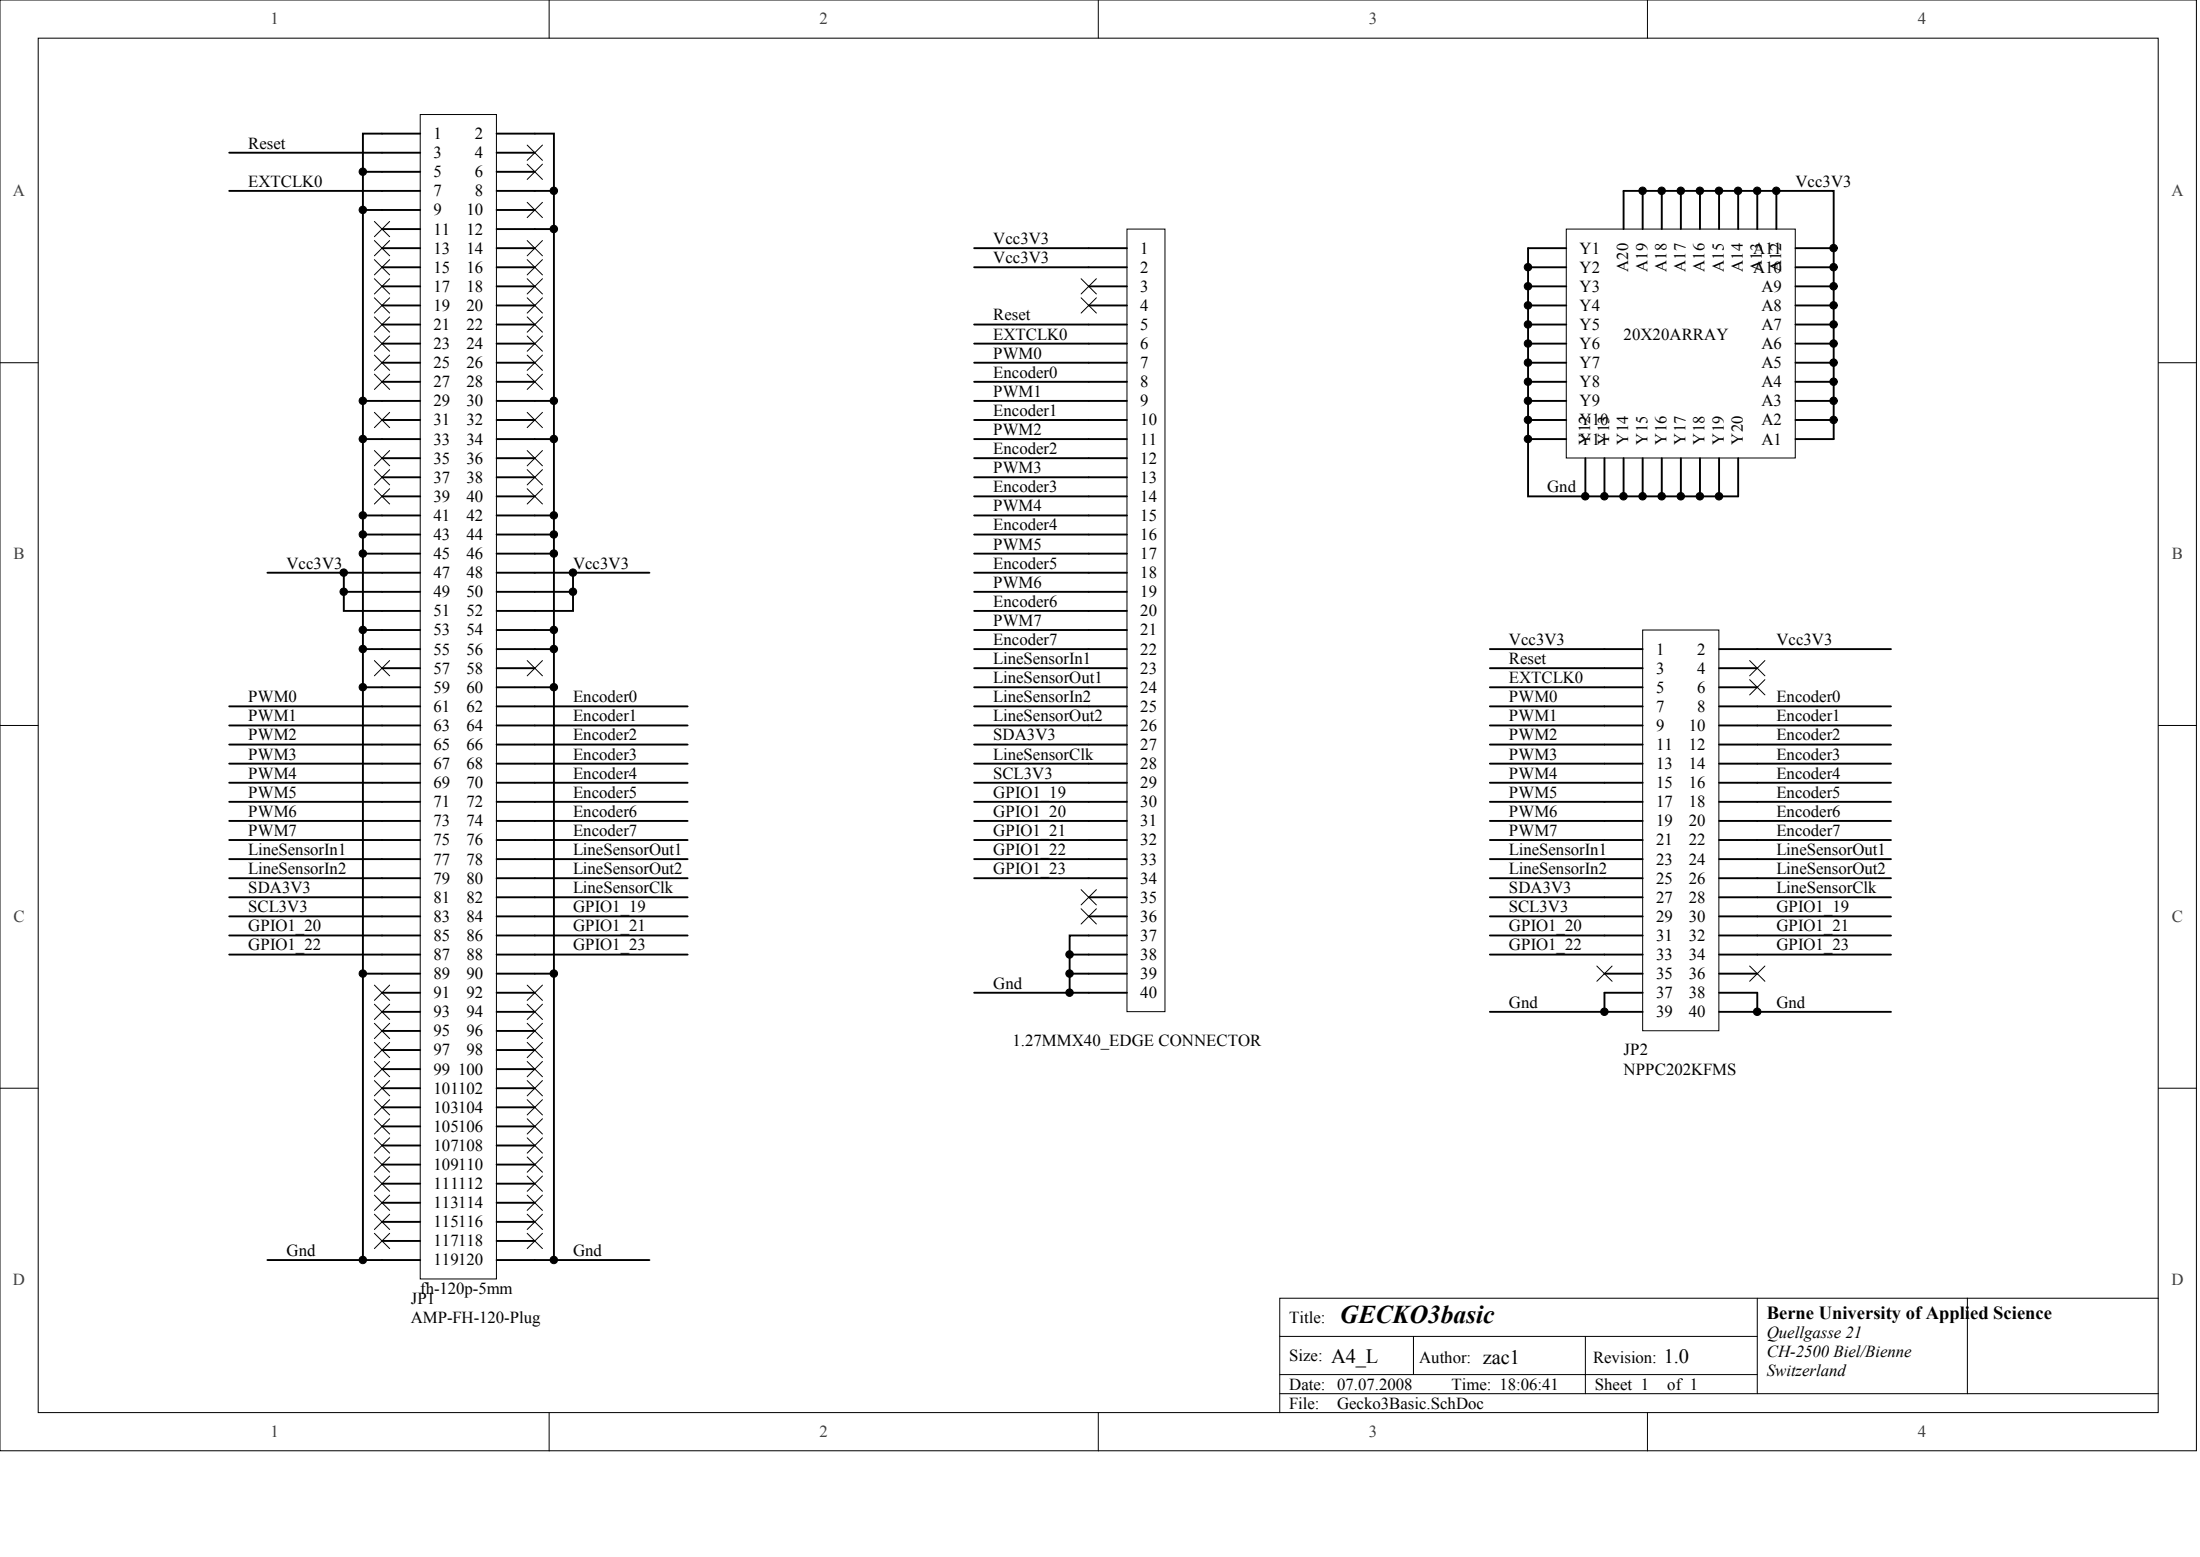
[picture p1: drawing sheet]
<svg xmlns="http://www.w3.org/2000/svg" width="840mm" height="594mm" viewBox="0 0 840 594" stroke-linecap="round" stroke-linejoin="round" font-family="sans-serif">
<g fill="#fff" stroke="#000" stroke-width=".38">
<path d="M0 0h838.2v553.5h-838.2z"/>
<path d="M14.6 14.6h809.1v524.4h-809.1z"/>
</g>
<g fill="none" stroke="#000" stroke-width=".38">
<path d="M209.6 0v14.6M419.2 0v14.6M628.7 0v14.6M0 138.4h14.6M823.7 138.4h14.6M0 276.8h14.6M823.7 276.8h14.6M0 415.2h14.6M823.7 415.2h14.6M670.6 495.3v36.5M750.8 495.3h-262.4v43.8M823.7 495.3h-72.9v36.5"/>
<path d="M488.4 509.9h182.2M539.4 509.9v14.6M605 509.9v21.9M209.6 539.1v14.5M419.2 539.1v14.5M488.4 531.8h335.3M488.4 524.5h182.2M628.7 539.1v14.5"/>
</g>
<g fill="none" stroke="#000" stroke-width=".73">
<path d="M138.5 167.5h7.3M204.1 167.5h7.3v29.2M138.5 196.7h7.3M204.1 196.7h7.3v7.3h-7.3M102.1 218.5h43.7M131.2 218.5v14.6h14.6M138.5 211.2h7.3M138.5 204h7.3M204.1 211.2h7.3v29.2h-7.3M204.1 218.5h43.7M211.4 204v7.2M218.7 218.5v7.3"/>
<path d="M131.2 225.8h14.6M204.1 225.8h14.6v7.3h-14.6M138.5 247.7h7.3M138.5 240.4h7.3M211.4 240.4v7.3h-7.3M138.5 262.2h7.3M204.1 262.2h7.3M138.5 371.5h7.3M204.1 371.5h7.3"/>
</g>
<path d="M626.9 240.4h29.1v152.9h-29.1z" fill="#fff" stroke="#000" stroke-width=".38"/>
<g fill="none" stroke="#000" stroke-width=".73">
<path d="M204.1 51h7.3v116.5M138.5 153h7.3M204.1 153h7.3M612.3 247.7h14.6M612.3 255h14.6M656.1 247.7h14.5M656.1 255h14.5M612.3 262.2h14.6M612.3 269.5h14.6M612.3 276.8h14.6M656.1 262.2h14.5M656.1 269.5h14.5"/>
<path d="M656.1 276.8h14.5M612.3 291.4h14.6M612.3 298.7h14.6M612.3 284.1h14.6M656.1 291.4h14.5M656.1 298.7h14.5M656.1 284.1h14.5M612.3 305.9h14.6M612.3 313.2h14.6M656.1 305.9h14.5M656.1 313.2h14.5M612.3 320.5h14.6"/>
<path d="M612.3 327.8h14.6M612.3 335.1h14.6M656.1 320.5h14.5M656.1 327.8h14.5M656.1 335.1h14.5M612.3 342.4h14.6M612.3 349.7h14.6M612.3 356.9h14.6M656.1 342.4h14.5M656.1 349.7h14.5M656.1 356.9h14.5M612.3 364.2h14.6"/>
<path d="M612.3 371.5h14.6M612.3 378.8h14.6M656.1 364.2h14.5M656.1 371.5h14.5M656.1 378.8h14.5M612.3 386.1h14.6M656.1 386.1h14.5"/>
</g>
<path d="M160.4 43.7h29.1v444.3h-29.1z" fill="#fff" stroke="#000" stroke-width=".38"/>
<g fill="none" stroke="#000" stroke-width=".73">
<path d="M145.8 51h14.6M145.8 58.3h14.6M189.5 51h14.6M189.5 58.3h14.6M145.8 65.6h14.6M145.8 72.8h14.6M189.5 65.6h14.6M189.5 72.8h14.6M145.8 80.1h14.6M145.8 87.4h14.6M145.8 94.7h14.6M189.5 80.1h14.6"/>
<path d="M189.5 87.4h14.6M189.5 94.7h14.6M145.8 102h14.6M145.8 109.3h14.6M145.8 116.5h14.6M189.5 102h14.6M189.5 109.3h14.6M189.5 116.5h14.6M145.8 123.8h14.6M145.8 131.1h14.6M145.8 138.4h14.6M189.5 123.8h14.6"/>
<path d="M189.5 131.1h14.6M189.5 138.4h14.6M145.8 145.7h14.6M145.8 153h14.6M189.5 145.7h14.6M189.5 153h14.6M145.8 160.3h14.6M145.8 167.5h14.6M145.8 174.8h14.6M189.5 160.3h14.6M189.5 167.5h14.6M189.5 174.8h14.6"/>
<path d="M145.8 182.1h14.6M145.8 189.4h14.6M145.8 196.7h14.6M189.5 182.1h14.6M189.5 189.4h14.6M189.5 196.7h14.6M145.8 204h14.6M145.8 211.2h14.6M145.8 218.5h14.6M189.5 204h14.6M189.5 211.2h14.6M189.5 218.5h14.6"/>
<path d="M145.8 225.8h14.6M145.8 233.1h14.6M189.5 225.8h14.6M189.5 233.1h14.6M145.8 240.4h14.6M145.8 247.7h14.6M145.8 255h14.6M189.5 240.4h14.6M189.5 247.7h14.6M189.5 255h14.6M145.8 262.2h14.6M145.8 269.5h14.6"/>
<path d="M145.8 276.8h14.6M189.5 262.2h14.6M189.5 269.5h14.6M189.5 276.8h14.6M145.8 284.1h14.6M145.8 291.4h14.6M145.8 298.7h14.6M189.5 284.1h14.6M189.5 291.4h14.6M189.5 298.7h14.6M145.8 305.9h14.6M145.8 313.2h14.6"/>
<path d="M189.5 305.9h14.6M189.5 313.2h14.6M145.8 320.5h14.6M145.8 327.8h14.6M145.8 335.1h14.6M189.5 320.5h14.6M189.5 327.8h14.6M189.5 335.1h14.6M145.8 342.4h14.6M145.8 349.7h14.6M145.8 356.9h14.6M189.5 342.4h14.6"/>
<path d="M189.5 349.7h14.6M189.5 356.9h14.6M145.8 364.2h14.6M145.8 371.5h14.6M145.8 378.8h14.6M189.5 364.2h14.6M189.5 371.5h14.6M189.5 378.8h14.6M145.8 386.1h14.6M145.8 393.4h14.6M189.5 386.1h14.6M189.5 393.4h14.6"/>
<path d="M145.8 400.6h14.6M145.8 407.9h14.6M145.8 415.2h14.6M189.5 400.6h14.6M189.5 407.9h14.6M189.5 415.2h14.6M145.8 422.5h14.6M145.8 429.8h14.6M145.8 437.1h14.6M189.5 422.5h14.6M189.5 429.8h14.6M189.5 437.1h14.6"/>
<path d="M145.8 444.4h14.6M145.8 451.6h14.6M145.8 458.9h14.6M189.5 444.4h14.6M189.5 451.6h14.6M189.5 458.9h14.6M145.8 466.2h14.6M145.8 473.5h14.6M189.5 466.2h14.6M189.5 473.5h14.6M145.8 480.8h14.6M189.5 480.8h14.6"/>
</g>
<path d="M430.1 87.4h14.5v298.6h-14.5z" fill="#fff" stroke="#000" stroke-width=".38"/>
<g fill="none" stroke="#000" stroke-width=".73">
<path d="M415.5 94.7h14.6M415.5 102h14.6M415.5 109.3h14.6M415.5 116.5h14.6M415.5 123.8h14.6M415.5 131.1h14.6M415.5 138.4h14.6M415.5 145.7h14.6M415.5 153h14.6M415.5 160.3h14.6M415.5 167.5h14.6M415.5 174.8h14.6"/>
<path d="M415.5 182.1h14.6M415.5 189.4h14.6M415.5 196.7h14.6M415.5 204h14.6M415.5 211.2h14.6M415.5 218.5h14.6M415.5 225.8h14.6M415.5 233.1h14.6M415.5 240.4h14.6M415.5 247.7h14.6M415.5 255h14.6M415.5 262.2h14.6"/>
<path d="M415.5 269.5h14.6M415.5 276.8h14.6M415.5 284.1h14.6M415.5 291.4h14.6M415.5 298.7h14.6M415.5 305.9h14.6M415.5 313.2h14.6M415.5 320.5h14.6M415.5 327.8h14.6M415.5 335.1h14.6M415.5 342.4h14.6M415.5 349.7h14.6"/>
<path d="M415.5 356.9h14.6M415.5 364.2h14.6M415.5 371.5h14.6M415.5 378.8h14.6"/>
</g>
<path d="M597.8 87.4h87.4v87.3h-87.4z" fill="#fff" stroke="#000" stroke-width=".38"/>
<g fill="none" stroke="#000" stroke-width=".73">
<path d="M87.5 58.3h58.3M145.8 51h-7.3v429.8M87.5 72.8h58.3M138.5 65.6h7.3M204.1 72.8h7.3M626.9 72.8v14.6M634.2 72.8v14.6M641.5 72.8v14.6M648.8 72.8v14.6M656.1 72.8v14.6M663.4 72.8v14.6M670.6 72.8v14.6"/>
<path d="M677.9 72.8v14.6M138.5 80.1h7.3M204.1 87.4h7.3M371.8 94.7h43.7M597.8 94.7h-14.6v94.7h80.2v-14.6M619.6 87.4v-14.6h80.2v94.7h-14.6M685.2 94.7h14.6M371.8 102h43.7M583.2 116.5h14.6M583.2 109.3h14.6M583.2 102h14.6M685.2 116.5h14.6"/>
<path d="M685.2 109.3h14.6M685.2 102h14.6M371.8 138.4h43.7M371.8 131.1h43.7M371.8 123.8h43.7M583.2 138.4h14.6M583.2 131.1h14.6M583.2 123.8h14.6M685.2 138.4h14.6M685.2 131.1h14.6M685.2 123.8h14.6M371.8 153h43.7"/>
<path d="M371.8 145.7h43.7M583.2 153h14.6M583.2 145.7h14.6M685.2 153h14.6M685.2 145.7h14.6M371.8 167.5h43.7M371.8 160.3h43.7M371.8 174.8h43.7M583.2 167.5h14.6M583.2 160.3h14.6M605 174.8v14.6M612.3 174.8v14.6"/>
<path d="M619.6 174.8v14.6M626.9 174.8v14.6M634.2 174.8v14.6M641.5 174.8v14.6M648.8 174.8v14.6M656.1 174.8v14.6M685.2 160.3h14.6M371.8 182.1h43.7M371.8 189.4h43.7M371.8 196.7h43.7M371.8 204h43.7M371.8 211.2h43.7"/>
<path d="M371.8 218.5h43.7M371.8 225.8h43.7M371.8 233.1h43.7M211.4 247.7v233.1M371.8 240.4h43.7M371.8 247.7h43.7M371.8 255h43.7M568.6 247.7h43.7M568.6 255h43.7M670.6 247.7h51.1M87.5 269.5h58.3M87.5 276.8h58.3"/>
<path d="M204.1 269.5h58.3M204.1 276.8h58.3M371.8 269.5h43.7M371.8 276.8h43.7M371.8 262.2h43.7M568.6 269.5h43.7M568.6 276.8h43.7M568.6 262.2h43.7M670.6 269.5h51.1M670.6 276.8h51.1M87.5 284.1h58.3M87.5 291.4h58.3"/>
<path d="M87.5 298.7h58.3M204.1 284.1h58.3M204.1 291.4h58.3M204.1 298.7h58.3M371.8 284.1h43.7M371.8 291.4h43.7M371.8 298.7h43.7M568.6 284.1h43.7M568.6 291.4h43.7M568.6 298.7h43.7M670.6 284.1h51.1M670.6 291.4h51.1"/>
<path d="M670.6 298.7h51.1M87.5 305.9h58.3M87.5 313.2h58.3M204.1 305.9h58.3M204.1 313.2h58.3M371.8 305.9h43.7M371.8 313.2h43.7M568.6 305.9h43.7M568.6 313.2h43.7M670.6 305.9h51.1M670.6 313.2h51.1M87.5 320.5h58.3"/>
<path d="M87.5 327.8h58.3M87.5 335.1h58.3M204.1 320.5h58.3M204.1 327.8h58.3M204.1 335.1h58.3M371.8 320.5h43.7M371.8 327.8h43.7M371.8 335.1h43.7M568.6 320.5h43.7M568.6 327.8h43.7M568.6 335.1h43.7M670.6 320.5h51.1"/>
<path d="M670.6 327.8h51.1M670.6 335.1h51.1M87.5 342.4h58.3M87.5 349.7h58.3M87.5 356.9h58.3M204.1 342.4h58.3M204.1 349.7h58.3M204.1 356.9h58.3M415.5 356.9h-7.3v21.9M568.6 342.4h43.7M568.6 349.7h43.7M568.6 356.9h43.7"/>
<path d="M670.6 342.4h51.1M670.6 349.7h51.1M670.6 356.9h51.1M87.5 364.2h58.3M204.1 364.2h58.3M371.8 378.8h43.7M408.2 364.2h7.3M408.2 371.5h7.3M568.6 364.2h43.7M612.3 378.8v7.3h-43.7M670.6 378.8v7.3h51.1M670.6 364.2h51.1"/>
<path d="M102.1 480.8h43.7M204.1 480.8h43.7"/>
</g>
<g fill="none" stroke="#000" stroke-width=".38">
<path d="M201.2 55.4l5.8 5.8M207 55.4l-5.8 5.8M201.2 62.6l5.8 5.9M201.2 77.2l5.8 5.8M207 62.6l-5.8 5.9M207 77.2l-5.8 5.8M142.9 84.5l5.8 5.8M142.9 91.8l5.8 5.8M142.9 99.1l5.8 5.8M148.7 84.5l-5.8 5.8M148.7 91.8l-5.8 5.8M148.7 99.1l-5.8 5.8"/>
<path d="M201.2 91.8l5.8 5.8M201.2 99.1l5.8 5.8M207 91.8l-5.8 5.8M207 99.1l-5.8 5.8M142.9 106.3l5.8 5.9M142.9 113.6l5.8 5.9M148.7 106.3l-5.8 5.9M148.7 113.6l-5.8 5.9M201.2 106.3l5.8 5.9M201.2 113.6l5.8 5.9M207 106.3l-5.8 5.9M207 113.6l-5.8 5.9"/>
<path d="M412.6 106.3l5.8 5.9M412.6 113.6l5.8 5.9M418.4 106.3l-5.8 5.9M418.4 113.6l-5.8 5.9M142.9 120.9l5.8 5.8M142.9 128.2l5.8 5.8M142.9 135.5l5.8 5.8M148.7 120.9l-5.8 5.8M148.7 128.2l-5.8 5.8M148.7 135.5l-5.8 5.8M201.2 120.9l5.8 5.8M201.2 128.2l5.8 5.8"/>
<path d="M201.2 135.5l5.8 5.8M207 120.9l-5.8 5.8M207 128.2l-5.8 5.8M207 135.5l-5.8 5.8M142.9 142.8l5.8 5.8M142.9 157.3l5.8 5.9M148.7 142.8l-5.8 5.8M148.7 157.3l-5.8 5.9M201.2 142.8l5.8 5.8M201.2 157.3l5.8 5.9M207 142.8l-5.8 5.8M207 157.3l-5.8 5.9"/>
<path d="M142.9 171.9l5.8 5.8M142.9 179.2l5.8 5.8M148.7 171.9l-5.8 5.8M148.7 179.2l-5.8 5.8M201.2 171.9l5.8 5.8M201.2 179.2l5.8 5.8M207 171.9l-5.8 5.8M207 179.2l-5.8 5.8M142.9 186.5l5.8 5.8M148.7 186.5l-5.8 5.8M201.2 186.5l5.8 5.8M207 186.5l-5.8 5.8"/>
<path d="M142.9 252l5.8 5.9M148.7 252l-5.8 5.9M201.2 252l5.8 5.9M207 252l-5.8 5.9M667.7 259.3l5.9 5.9M667.7 252l5.9 5.9M673.6 259.3l-5.9 5.9M673.6 252l-5.9 5.9M412.6 339.5l5.8 5.8M418.4 339.5l-5.8 5.8M412.6 346.7l5.8 5.9M418.4 346.7l-5.8 5.9"/>
<path d="M142.9 375.9l5.8 5.8M148.7 375.9l-5.8 5.8M201.2 375.9l5.8 5.8M207 375.9l-5.8 5.8M609.4 368.6l5.8 5.8M615.2 368.6l-5.8 5.8M667.7 368.6l5.9 5.8M673.6 368.6l-5.9 5.8M142.9 383.2l5.8 5.8M142.9 390.4l5.8 5.9M142.9 397.7l5.8 5.9M148.7 383.2l-5.8 5.8"/>
<path d="M148.7 390.4l-5.8 5.9M148.7 397.7l-5.8 5.9M201.2 383.2l5.8 5.8M201.2 390.4l5.8 5.9M201.2 397.7l5.8 5.9M207 383.2l-5.8 5.8M207 390.4l-5.8 5.9M207 397.7l-5.8 5.9M142.9 405l5.8 5.8M142.9 412.3l5.8 5.8M142.9 419.6l5.8 5.8M148.7 405l-5.8 5.8"/>
<path d="M148.7 412.3l-5.8 5.8M148.7 419.6l-5.8 5.8M201.2 405l5.8 5.8M201.2 412.3l5.8 5.8M201.2 419.6l5.8 5.8M207 405l-5.8 5.8M207 412.3l-5.8 5.8M207 419.6l-5.8 5.8M142.9 426.9l5.8 5.8M142.9 434.2l5.8 5.8M148.7 426.9l-5.8 5.8M148.7 434.2l-5.8 5.8"/>
<path d="M201.2 426.9l5.8 5.8M201.2 434.2l5.8 5.8M207 426.9l-5.8 5.8M207 434.2l-5.8 5.8M142.9 441.4l5.8 5.9M142.9 448.7l5.8 5.8M142.9 456l5.8 5.8M148.7 441.4l-5.8 5.9M148.7 448.7l-5.8 5.8M148.7 456l-5.8 5.8M201.2 441.4l5.8 5.9M201.2 448.7l5.8 5.8"/>
<path d="M201.2 456l5.8 5.8M207 441.4l-5.8 5.9M207 448.7l-5.8 5.8M207 456l-5.8 5.8M142.9 463.3l5.8 5.8M142.9 470.6l5.8 5.8M148.7 463.3l-5.8 5.8M148.7 470.6l-5.8 5.8M201.2 470.6l5.8 5.8M201.2 463.3l5.8 5.8M207 463.3l-5.8 5.8M207 470.6l-5.8 5.8"/>
</g>
<g fill="#000" stroke="#000" stroke-width=".38">
<circle cx="138.5" cy="65.5" r="1.42"/>
<circle cx="211.4" cy="72.8" r="1.42"/>
<circle cx="626.9" cy="72.8" r="1.42"/>
<circle cx="634.2" cy="72.8" r="1.42"/>
<circle cx="641.5" cy="72.8" r="1.42"/>
<circle cx="648.7" cy="72.8" r="1.42"/>
<circle cx="656" cy="72.8" r="1.42"/>
<circle cx="663.3" cy="72.8" r="1.42"/>
<circle cx="670.6" cy="72.8" r="1.42"/>
<circle cx="677.9" cy="72.8" r="1.42"/>
<circle cx="138.5" cy="80.1" r="1.42"/>
<circle cx="211.4" cy="87.4" r="1.42"/>
<circle cx="699.8" cy="94.7" r="1.42"/>
<circle cx="583.1" cy="109.2" r="1.42"/>
<circle cx="583.1" cy="101.9" r="1.42"/>
<circle cx="583.1" cy="116.5" r="1.42"/>
<circle cx="699.8" cy="109.2" r="1.42"/>
<circle cx="699.8" cy="101.9" r="1.42"/>
<circle cx="699.8" cy="116.5" r="1.42"/>
<circle cx="583.1" cy="123.8" r="1.42"/>
<circle cx="583.1" cy="131.1" r="1.42"/>
<circle cx="583.1" cy="138.4" r="1.42"/>
<circle cx="699.8" cy="123.8" r="1.42"/>
<circle cx="699.8" cy="131.1" r="1.42"/>
<circle cx="699.8" cy="138.4" r="1.42"/>
<circle cx="138.5" cy="152.9" r="1.42"/>
<circle cx="211.4" cy="152.9" r="1.42"/>
<circle cx="583.1" cy="152.9" r="1.42"/>
<circle cx="583.1" cy="145.6" r="1.42"/>
<circle cx="699.8" cy="152.9" r="1.42"/>
<circle cx="699.8" cy="145.6" r="1.42"/>
<circle cx="138.5" cy="167.5" r="1.42"/>
<circle cx="211.4" cy="167.5" r="1.42"/>
<circle cx="583.1" cy="160.2" r="1.42"/>
<circle cx="583.1" cy="167.5" r="1.42"/>
<circle cx="699.8" cy="160.2" r="1.42"/>
<circle cx="138.5" cy="196.6" r="1.42"/>
<circle cx="211.4" cy="196.6" r="1.42"/>
<circle cx="605" cy="189.4" r="1.42"/>
<circle cx="612.3" cy="189.4" r="1.42"/>
<circle cx="619.6" cy="189.4" r="1.42"/>
<circle cx="626.9" cy="189.4" r="1.42"/>
<circle cx="634.2" cy="189.4" r="1.42"/>
<circle cx="641.5" cy="189.4" r="1.42"/>
<circle cx="648.7" cy="189.4" r="1.42"/>
<circle cx="656" cy="189.4" r="1.42"/>
<circle cx="131.2" cy="218.5" r="1.42"/>
<circle cx="138.5" cy="211.2" r="1.42"/>
<circle cx="138.5" cy="203.9" r="1.42"/>
<circle cx="211.4" cy="211.2" r="1.42"/>
<circle cx="211.4" cy="203.9" r="1.42"/>
<circle cx="218.7" cy="218.5" r="1.42"/>
<circle cx="131.2" cy="225.8" r="1.42"/>
<circle cx="218.7" cy="225.8" r="1.42"/>
<circle cx="138.5" cy="240.3" r="1.42"/>
<circle cx="138.5" cy="247.6" r="1.42"/>
<circle cx="211.4" cy="240.3" r="1.42"/>
<circle cx="211.4" cy="247.6" r="1.42"/>
<circle cx="138.5" cy="262.2" r="1.42"/>
<circle cx="211.4" cy="262.2" r="1.42"/>
<circle cx="138.5" cy="371.5" r="1.42"/>
<circle cx="211.4" cy="371.5" r="1.42"/>
<circle cx="408.2" cy="378.8" r="1.42"/>
<circle cx="408.2" cy="364.2" r="1.42"/>
<circle cx="408.2" cy="371.5" r="1.42"/>
<circle cx="612.3" cy="386" r="1.42"/>
<circle cx="670.6" cy="386" r="1.42"/>
<circle cx="138.5" cy="480.7" r="1.42"/>
<circle cx="211.4" cy="480.7" r="1.42"/>
</g>
<text font-size="9.8" x="511.4" y="504.6">GECKO3basic</text>
<g font-size="7.8">
<text x="508.1" y="519.9">A4_L</text>
<text x="565.9" y="520.5">zac1</text>
<text x="634.9" y="519.9">1.0</text>
</g>
<text font-size="7.1" x="674.3" y="503.1">Berne University of Applied Science</text>
<g font-size="6.4" fill="#404040">
<text x="103.2" y="9.3">1</text>
<text x="312.8" y="9.3">2</text>
<text x="522.4" y="9.3">3</text>
<text x="732" y="9.3">4</text>
<text x="5" y="74.9">A</text>
<text x="828.7" y="74.9">A</text>
<text x="5.2" y="213.3">B</text>
<text x="828.9" y="213.3">B</text>
<text x="5.2" y="351.7">C</text>
<text x="828.9" y="351.7">C</text>
<text x="5" y="490.1">D</text>
<text x="828.7" y="490.1">D</text>
<text x="103.2" y="548.4">1</text>
<text x="312.8" y="548.4">2</text>
<text x="522.4" y="548.4">3</text>
<text x="732" y="548.4">4</text>
</g>
<g font-size="6.4">
<text x="165.5" y="53.1">1</text>
<text x="181.2" y="53.1">2</text>
<text x="94.8" y="56.7">Reset</text>
<text x="165.5" y="60.3">3</text>
<text x="181.2" y="60.3">4</text>
<text x="94.8" y="71.3">EXTCLK0</text>
<text x="165.5" y="67.6">5</text>
<text x="181.2" y="67.6">6</text>
<text x="685.2" y="71.3">Vcc3V3</text>
<text x="165.5" y="74.9">7</text>
<text x="181.2" y="74.9">8</text>
<text x="165.5" y="82.2">9</text>
<text x="178" y="82.2">10</text>
<text x="165.5" y="89.5">11</text>
<text x="178" y="89.5">12</text>
<text x="379.1" y="93.1">Vcc3V3</text>
<text x="165.5" y="96.8">13</text>
<text x="178" y="96.8">14</text>
<text x="379.1" y="100.4">Vcc3V3</text>
<text x="435.2" y="96.8">1</text>
<text x="602.9" y="96.8">Y1</text>
<text x="669" y="96.8">A11</text>
<text x="165.5" y="104">15</text>
<text x="178" y="104">16</text>
<text x="435.2" y="104">2</text>
<text x="602.9" y="104">Y2</text>
<text x="669" y="104">A10</text>
<text x="165.5" y="111.3">17</text>
<text x="178" y="111.3">18</text>
<text x="435.2" y="111.3">3</text>
<text x="602.9" y="111.3">Y3</text>
<text x="672.3" y="111.3">A9</text>
<text x="165.5" y="118.6">19</text>
<text x="178" y="118.6">20</text>
<text x="435.2" y="118.6">4</text>
<text x="602.9" y="118.6">Y4</text>
<text x="672.3" y="118.6">A8</text>
<text x="165.5" y="125.9">21</text>
<text x="178" y="125.9">22</text>
<text x="379.1" y="122.3">Reset</text>
<text x="435.2" y="125.9">5</text>
<text x="602.9" y="125.9">Y5</text>
<text x="672.3" y="125.9">A7</text>
<text x="379.1" y="129.5">EXTCLK0</text>
<text x="619.6" y="129.5">20X20ARRAY</text>
<text x="165.5" y="133.2">23</text>
<text x="178" y="133.2">24</text>
<text x="379.1" y="136.8">PWM0</text>
<text x="435.2" y="133.2">6</text>
<text x="602.9" y="133.2">Y6</text>
<text x="672.3" y="133.2">A6</text>
<text x="165.5" y="140.5">25</text>
<text x="178" y="140.5">26</text>
<text x="435.2" y="140.5">7</text>
<text x="602.9" y="140.5">Y7</text>
<text x="672.3" y="140.5">A5</text>
<text x="165.5" y="147.8">27</text>
<text x="178" y="147.8">28</text>
<text x="379.1" y="144.1">Encoder0</text>
<text x="435.2" y="147.8">8</text>
<text x="602.9" y="147.8">Y8</text>
<text x="672.3" y="147.8">A4</text>
<text x="165.5" y="155">29</text>
<text x="178" y="155">30</text>
<text x="379.1" y="151.4">PWM1</text>
<text x="435.2" y="155">9</text>
<text x="602.9" y="155">Y9</text>
<text x="672.3" y="155">A3</text>
<text x="379.1" y="158.7">Encoder1</text>
<text x="165.5" y="162.3">31</text>
<text x="178" y="162.3">32</text>
<text x="379.1" y="166">PWM2</text>
<text x="435.2" y="162.3">10</text>
<text x="602.9" y="162.3">Y10</text>
<text x="672.3" y="162.3">A2</text>
<text x="165.5" y="169.6">33</text>
<text x="178" y="169.6">34</text>
<text x="379.1" y="173.2">Encoder2</text>
<text x="435.2" y="169.6">11</text>
<text x="602.9" y="169.6">Y11</text>
<text x="672.3" y="169.6">A1</text>
<text x="165.5" y="176.9">35</text>
<text x="178" y="176.9">36</text>
<text x="435.2" y="176.9">12</text>
<text x="165.5" y="184.2">37</text>
<text x="178" y="184.2">38</text>
<text x="379.1" y="180.5">PWM3</text>
<text x="435.2" y="184.2">13</text>
<text x="165.5" y="191.5">39</text>
<text x="178" y="191.5">40</text>
<text x="379.1" y="187.8">Encoder3</text>
<text x="435.2" y="191.5">14</text>
<text x="590.5" y="187.8">Gnd</text>
<text x="379.1" y="195.1">PWM4</text>
<text x="165.5" y="198.7">41</text>
<text x="178" y="198.7">42</text>
<text x="379.1" y="202.4">Encoder4</text>
<text x="435.2" y="198.7">15</text>
<text x="165.5" y="206">43</text>
<text x="178" y="206">44</text>
<text x="379.1" y="209.7">PWM5</text>
<text x="435.2" y="206">16</text>
<text x="165.5" y="213.3">45</text>
<text x="178" y="213.3">46</text>
<text x="435.2" y="213.3">17</text>
<text x="109.3" y="217">Vcc3V3</text>
<text x="165.5" y="220.6">47</text>
<text x="178" y="220.6">48</text>
<text x="218.7" y="217">Vcc3V3</text>
<text x="379.1" y="217">Encoder5</text>
<text x="435.2" y="220.6">18</text>
<text x="165.5" y="227.9">49</text>
<text x="178" y="227.9">50</text>
<text x="379.1" y="224.2">PWM6</text>
<text x="435.2" y="227.9">19</text>
<text x="379.1" y="231.5">Encoder6</text>
<text x="165.5" y="235.2">51</text>
<text x="178" y="235.2">52</text>
<text x="379.1" y="238.8">PWM7</text>
<text x="435.2" y="235.2">20</text>
<text x="165.5" y="242.5">53</text>
<text x="178" y="242.5">54</text>
<text x="435.2" y="242.5">21</text>
<text x="165.5" y="249.7">55</text>
<text x="178" y="249.7">56</text>
<text x="379.1" y="246.1">Encoder7</text>
<text x="435.2" y="249.7">22</text>
<text x="575.9" y="246.1">Vcc3V3</text>
<text x="632" y="249.7">1</text>
<text x="647.8" y="249.7">2</text>
<text x="677.9" y="246.1">Vcc3V3</text>
<text x="165.5" y="257">57</text>
<text x="178" y="257">58</text>
<text x="379.1" y="253.4">LineSensorIn1</text>
<text x="435.2" y="257">23</text>
<text x="575.9" y="253.4">Reset</text>
<text x="632" y="257">3</text>
<text x="647.8" y="257">4</text>
<text x="379.1" y="260.7">LineSensorOut1</text>
<text x="575.9" y="260.7">EXTCLK0</text>
<text x="94.8" y="267.9">PWM0</text>
<text x="165.5" y="264.3">59</text>
<text x="178" y="264.3">60</text>
<text x="218.7" y="267.9">Encoder0</text>
<text x="379.1" y="267.9">LineSensorIn2</text>
<text x="435.2" y="264.3">24</text>
<text x="575.9" y="267.9">PWM0</text>
<text x="632" y="264.3">5</text>
<text x="647.8" y="264.3">6</text>
<text x="677.9" y="267.9">Encoder0</text>
<text x="94.8" y="275.2">PWM1</text>
<text x="165.5" y="271.6">61</text>
<text x="178" y="271.6">62</text>
<text x="218.7" y="275.2">Encoder1</text>
<text x="379.1" y="275.2">LineSensorOut2</text>
<text x="435.2" y="271.6">25</text>
<text x="575.9" y="275.2">PWM1</text>
<text x="632" y="271.6">7</text>
<text x="647.8" y="271.6">8</text>
<text x="677.9" y="275.2">Encoder1</text>
<text x="165.5" y="278.9">63</text>
<text x="178" y="278.9">64</text>
<text x="435.2" y="278.9">26</text>
<text x="632" y="278.9">9</text>
<text x="644.6" y="278.9">10</text>
<text x="94.8" y="282.5">PWM2</text>
<text x="165.5" y="286.2">65</text>
<text x="178" y="286.2">66</text>
<text x="218.7" y="282.5">Encoder2</text>
<text x="379.1" y="282.5">SDA3V3</text>
<text x="435.2" y="286.2">27</text>
<text x="575.9" y="282.5">PWM2</text>
<text x="632" y="286.2">11</text>
<text x="644.6" y="286.2">12</text>
<text x="677.9" y="282.5">Encoder2</text>
<text x="94.8" y="289.8">PWM3</text>
<text x="165.5" y="293.4">67</text>
<text x="178" y="293.4">68</text>
<text x="218.7" y="289.8">Encoder3</text>
<text x="379.1" y="289.8">LineSensorClk</text>
<text x="435.2" y="293.4">28</text>
<text x="575.9" y="289.8">PWM3</text>
<text x="632" y="293.4">13</text>
<text x="644.6" y="293.4">14</text>
<text x="677.9" y="289.8">Encoder3</text>
<text x="94.8" y="297.1">PWM4</text>
<text x="218.7" y="297.1">Encoder4</text>
<text x="379.1" y="297.1">SCL3V3</text>
<text x="575.9" y="297.1">PWM4</text>
<text x="677.9" y="297.1">Encoder4</text>
<text x="94.8" y="304.4">PWM5</text>
<text x="165.5" y="300.7">69</text>
<text x="178" y="300.7">70</text>
<text x="218.7" y="304.4">Encoder5</text>
<text x="379.1" y="304.4">GPIO1_19</text>
<text x="435.2" y="300.7">29</text>
<text x="575.9" y="304.4">PWM5</text>
<text x="632" y="300.7">15</text>
<text x="644.6" y="300.7">16</text>
<text x="677.9" y="304.4">Encoder5</text>
<text x="94.8" y="311.7">PWM6</text>
<text x="165.5" y="308">71</text>
<text x="178" y="308">72</text>
<text x="218.7" y="311.7">Encoder6</text>
<text x="379.1" y="311.7">GPIO1_20</text>
<text x="435.2" y="308">30</text>
<text x="575.9" y="311.7">PWM6</text>
<text x="632" y="308">17</text>
<text x="644.6" y="308">18</text>
<text x="677.9" y="311.7">Encoder6</text>
<text x="165.5" y="315.3">73</text>
<text x="178" y="315.3">74</text>
<text x="435.2" y="315.3">31</text>
<text x="632" y="315.3">19</text>
<text x="644.6" y="315.3">20</text>
<text x="94.8" y="318.9">PWM7</text>
<text x="165.5" y="322.6">75</text>
<text x="178" y="322.6">76</text>
<text x="218.7" y="318.9">Encoder7</text>
<text x="379.1" y="318.9">GPIO1_21</text>
<text x="435.2" y="322.6">32</text>
<text x="575.9" y="318.9">PWM7</text>
<text x="632" y="322.6">21</text>
<text x="644.6" y="322.6">22</text>
<text x="677.9" y="318.9">Encoder7</text>
<text x="94.8" y="326.2">LineSensorIn1</text>
<text x="165.5" y="329.9">77</text>
<text x="178" y="329.9">78</text>
<text x="218.7" y="326.2">LineSensorOut1</text>
<text x="379.1" y="326.2">GPIO1_22</text>
<text x="435.2" y="329.9">33</text>
<text x="575.9" y="326.2">LineSensorIn1</text>
<text x="632" y="329.9">23</text>
<text x="644.6" y="329.9">24</text>
<text x="677.9" y="326.2">LineSensorOut1</text>
<text x="94.8" y="333.5">LineSensorIn2</text>
<text x="218.7" y="333.5">LineSensorOut2</text>
<text x="379.1" y="333.5">GPIO1_23</text>
<text x="575.9" y="333.5">LineSensorIn2</text>
<text x="677.9" y="333.5">LineSensorOut2</text>
<text x="94.8" y="340.8">SDA3V3</text>
<text x="165.5" y="337.2">79</text>
<text x="178" y="337.2">80</text>
<text x="218.7" y="340.8">LineSensorClk</text>
<text x="435.2" y="337.2">34</text>
<text x="575.9" y="340.8">SDA3V3</text>
<text x="632" y="337.2">25</text>
<text x="644.6" y="337.2">26</text>
<text x="677.9" y="340.8">LineSensorClk</text>
<text x="165.5" y="344.4">81</text>
<text x="178" y="344.4">82</text>
<text x="435.2" y="344.4">35</text>
<text x="632" y="344.4">27</text>
<text x="644.6" y="344.4">28</text>
<text x="94.8" y="348.1">SCL3V3</text>
<text x="165.5" y="351.7">83</text>
<text x="178" y="351.7">84</text>
<text x="218.7" y="348.1">GPIO1_19</text>
<text x="435.2" y="351.7">36</text>
<text x="575.9" y="348.1">SCL3V3</text>
<text x="632" y="351.7">29</text>
<text x="644.6" y="351.7">30</text>
<text x="677.9" y="348.1">GPIO1_19</text>
<text x="94.8" y="355.4">GPIO1_20</text>
<text x="165.5" y="359">85</text>
<text x="178" y="359">86</text>
<text x="218.7" y="355.4">GPIO1_21</text>
<text x="435.2" y="359">37</text>
<text x="575.9" y="355.4">GPIO1_20</text>
<text x="632" y="359">31</text>
<text x="644.6" y="359">32</text>
<text x="677.9" y="355.4">GPIO1_21</text>
<text x="94.8" y="362.6">GPIO1_22</text>
<text x="218.7" y="362.6">GPIO1_23</text>
<text x="575.9" y="362.6">GPIO1_22</text>
<text x="677.9" y="362.6">GPIO1_23</text>
<text x="165.5" y="366.3">87</text>
<text x="178" y="366.3">88</text>
<text x="435.2" y="366.3">38</text>
<text x="632" y="366.3">33</text>
<text x="644.6" y="366.3">34</text>
<text x="165.5" y="373.6">89</text>
<text x="178" y="373.6">90</text>
<text x="379.1" y="377.2">Gnd</text>
<text x="435.2" y="373.6">39</text>
<text x="632" y="373.6">35</text>
<text x="644.6" y="373.6">36</text>
<text x="165.5" y="380.9">91</text>
<text x="178" y="380.9">92</text>
<text x="435.2" y="380.9">40</text>
<text x="632" y="380.9">37</text>
<text x="644.6" y="380.9">38</text>
<text x="165.5" y="388.1">93</text>
<text x="178" y="388.1">94</text>
<text x="575.9" y="384.5">Gnd</text>
<text x="632" y="388.1">39</text>
<text x="644.6" y="388.1">40</text>
<text x="677.9" y="384.5">Gnd</text>
<text x="165.5" y="395.4">95</text>
<text x="178" y="395.4">96</text>
<text x="386.4" y="399.1">1.27MMX40_EDGE CONNECTOR</text>
<text x="165.5" y="402.7">97</text>
<text x="178" y="402.7">98</text>
<text x="619.6" y="402.7">JP2</text>
<text x="165.5" y="410">99</text>
<text x="174.8" y="410">100</text>
<text x="619.6" y="410">NPPC202KFMS</text>
<text x="165.5" y="417.3">101102</text>
<text x="165.5" y="424.6">103104</text>
<text x="165.5" y="431.9">105106</text>
<text x="165.5" y="439.1">107108</text>
<text x="165.5" y="446.4">109110</text>
<text x="165.5" y="453.7">111112</text>
<text x="165.5" y="461">113114</text>
<text x="165.5" y="468.3">115116</text>
<text x="109.3" y="479.2">Gnd</text>
<text x="165.5" y="475.6">117118</text>
<text x="218.7" y="479.2">Gnd</text>
<text x="165.5" y="482.8">119120</text>
<text x="156.7" y="497.4">JP1</text>
<text x="160.4" y="493.8">fh-120p-5mm</text>
<text x="156.7" y="504.7">AMP-FH-120-Plug</text>
<text x="492.1" y="504.7">Title:</text>
<text x="674.3" y="510.5">Quellgasse 21</text>
<text x="492.1" y="519.3">Size:</text>
<text x="541.6" y="520">Author:</text>
<text x="608" y="520">Revision:</text>
<text x="674.3" y="517.8">CH-2500 Biel/Bienne</text>
<text x="674.3" y="525.1">Switzerland</text>
<text x="492.1" y="530.2">Date: 07.07.2008</text>
<text x="554" y="530.2">Time: 18:06:41</text>
<text x="608.7" y="530.2">Sheet 1</text>
<text x="636.3" y="530.2">of 1</text>
<text x="492.1" y="537.5">File:</text>
<text x="510.3" y="537.5">Gecko3Basic.SchDoc</text>
</g>
<g font-size="6.3">
<text x="621.4" y="103.8" transform="rotate(-90 621.4 103.8)">A20</text>
<text x="628.7" y="103.8" transform="rotate(-90 628.7 103.8)">A19</text>
<text x="636" y="103.8" transform="rotate(-90 636 103.8)">A18</text>
<text x="643.3" y="103.8" transform="rotate(-90 643.3 103.8)">A17</text>
<text x="650.6" y="103.8" transform="rotate(-90 650.6 103.8)">A16</text>
<text x="657.9" y="103.8" transform="rotate(-90 657.9 103.8)">A15</text>
<text x="665.1" y="103.8" transform="rotate(-90 665.1 103.8)">A14</text>
<text x="672.4" y="103.8" transform="rotate(-90 672.4 103.8)">A13</text>
<text x="679.7" y="103.8" transform="rotate(-90 679.7 103.8)">A12</text>
<text x="606.8" y="169.7" transform="rotate(-90 606.8 169.7)">Y12</text>
<text x="614.1" y="169.7" transform="rotate(-90 614.1 169.7)">Y13</text>
<text x="621.4" y="169.7" transform="rotate(-90 621.4 169.7)">Y14</text>
<text x="628.7" y="169.7" transform="rotate(-90 628.7 169.7)">Y15</text>
<text x="636" y="169.7" transform="rotate(-90 636 169.7)">Y16</text>
<text x="643.3" y="169.7" transform="rotate(-90 643.3 169.7)">Y17</text>
<text x="650.6" y="169.7" transform="rotate(-90 650.6 169.7)">Y18</text>
<text x="657.9" y="169.7" transform="rotate(-90 657.9 169.7)">Y19</text>
<text x="665.1" y="169.7" transform="rotate(-90 665.1 169.7)">Y20</text>
</g>
</svg>
